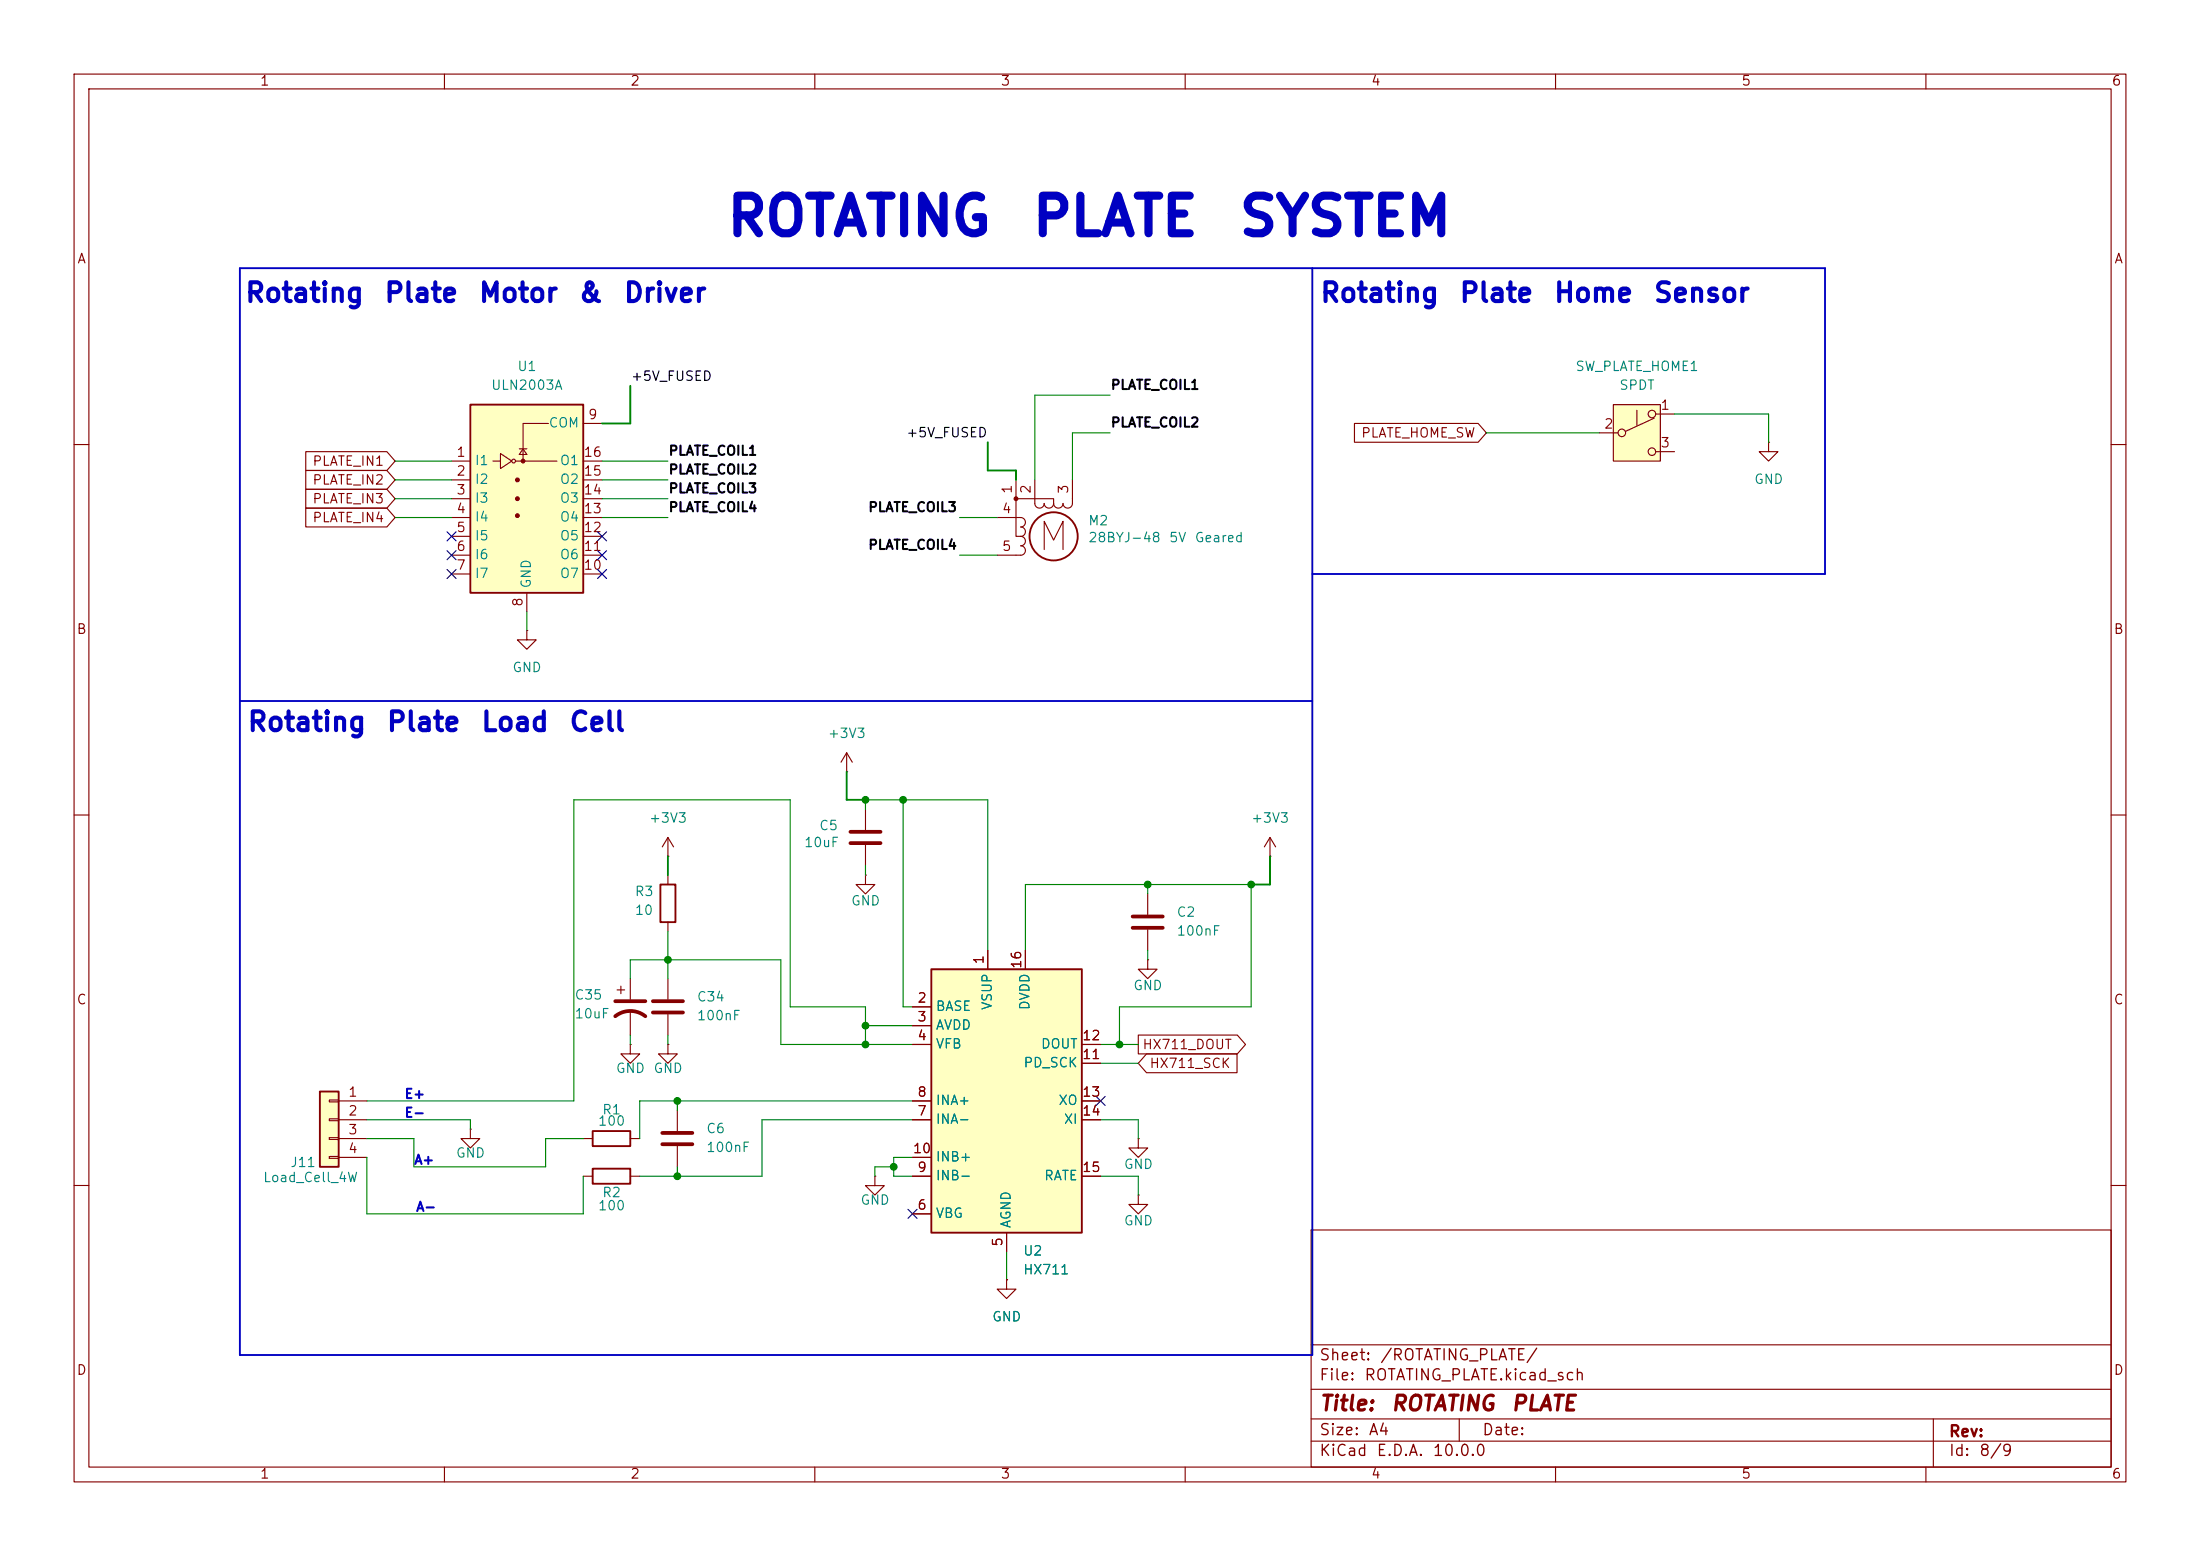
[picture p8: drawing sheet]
<svg xmlns="http://www.w3.org/2000/svg" width="297mm" height="210mm" viewBox="0 0 297 210" stroke-linecap="round" stroke-linejoin="round" font-family="sans-serif">
<g fill="none" stroke="#840000" stroke-width=".15">
<path d="M10 10h277v190h-277zM12 12h273v186h-273zM60 10v2M110 10v2M160 10v2M210 10v2M260 10v2M10 60h2M285 60h2M10 110h2M116.8 118.1v1.3h1.3l-1.3 1.3-1.2-1.3h1.2M116.8 118.1h.1"/>
<path d="M285 110h2M154.9 120.7v2.7M154.9 125.5v2.8M10 160h2M177 166h108v32h-108zM285 160h2M60 198v2M110 198v2M160 198v2M177 194.5h108M177 191.5h108M177 187.5h108"/>
<path d="M177 181.5h108M197 191.5v3M210 198v2M260 198v2M261 191.5v6.5"/>
</g>
<path d="M152.9 123.7h4.1M152.9 125.2h4.1" fill="none" stroke="#840000" stroke-width=".51"/>
<path d="M125.7 130.8h20.3v35.6h-20.3z" fill="#ffffc2"/>
<path d="M125.7 130.8h20.3v35.6h-20.3z" fill="none" stroke="#840000" stroke-width=".25"/>
<g fill="none" stroke="#840000" stroke-width=".15">
<path d="M171.4 115.6h.1M171.4 113l-.7 1.3M171.4 113l.8 1.3M171.4 113v2.6M123.2 135.9h2.5M123.2 138.4h2.5M133.3 128.3v2.5M138.4 128.3v2.5M123.2 141h2.5M123.2 151.1h2.5M123.2 148.6h2.5M123.2 158.8h2.5"/>
<path d="M123.2 156.2h2.5M146 141h2.6M146 151.1h2.6M146 148.6h2.6M146 158.8h2.6M146 143.5h2.6M123.2 163.8h2.5M135.9 172.7v1.3h1.3l-1.3 1.3-1.3-1.3h1.3M135.9 172.7h.1M135.9 166.4v2.5M153.7 161.3v1.3h1.2l-1.2 1.2-1.3-1.2h1.3M153.7 161.3h.1"/>
</g>
<path d="M43.2 147.3h2.5v10.2h-2.5z" fill="#ffffc2"/>
<path d="M89.2 119.4h2v5.1h-2zM43.2 147.3h2.5v10.2h-2.5zM80 157.7h5.1v2.1h-5.1z" fill="none" stroke="#840000" stroke-width=".25"/>
<g fill="none" stroke="#840000" stroke-width=".15">
<path d="M90.2 115.6h.1M90.2 113l-.8 1.3M90.2 113l.7 1.3M90.2 113v2.6M90.2 118.1v1.3M114.3 104.1h.1M114.3 101.6l.8 1.3M114.3 101.6l-.8 1.3M114.3 101.6v2.5M116.8 109.2v2.8M116.8 114v2.8M90.2 124.5v1.2"/>
<path d="M90.2 132.1v2.8M90.2 136.9v2.8M44.4 148.5h1.3v.2h-1.3zM44.4 151h1.3v.3h-1.3zM44.4 153.5h1.3v.3h-1.3zM44.4 156.1h1.3v.2h-1.3zM45.7 148.6h3.8M45.7 151.1h3.8M45.7 153.7h3.8M45.7 156.2h3.8M63.5 152.4v1.3h1.3l-1.3 1.2-1.3-1.2h1.3M63.5 152.4h.1"/>
<path d="M78.7 158.8h1.3M85.1 158.8h1.3M118.1 158.8v1.2h1.3l-1.3 1.3-1.3-1.3h1.3M118.1 158.8h.1"/>
</g>
<path d="M114.8 112.3h4.1M114.8 113.8h4.1M88.1 135.1h4.1M88.1 136.7h4.1" fill="none" stroke="#840000" stroke-width=".51"/>
<path d="M217.8 54.6h6.4v7.6h-6.4z" fill="#ffffc2"/>
<g fill="none" stroke="#840000" stroke-width=".15">
<path d="M215.9 58.4h2.5M217.8 54.6h6.4v7.6h-6.4zM221 55.4v2M223.3 56.4l-3.8 1.8M223.5 55.9h2.6M238.8 59.7v1.3h1.2l-1.2 1.2-1.3-1.2h1.3M238.8 59.7h.1M134.6 69.9h3.2a.64 .64 0 0 1 .6 .6 .64 .64 0 0 1-.6 .6M137.2 67.3v5.1h.6M137.2 67.3h5v.6M137.2 64.8v2.5M137.8 71.1a.64 .64 0 0 1 .6 .7 .64 .64 0 0 1-.6 .6"/>
<path d="M137.8 72.4a.64 .64 0 0 1 .6 .6 .64 .64 0 0 1-.6 .7 .63 .63 0 0 1 .6 .6 .63 .63 0 0 1-.6 .6h-3.2M139.7 64.8v3.1a.64 .64 0 0 0 .6 .7 .64 .64 0 0 0 .7-.7 .64 .64 0 0 0 .6 .7 .64 .64 0 0 0 .6-.7M141 74.2v-3.8l1.2 2.5 1.3-2.5v3.8M144.8 64.8v3.1a.64 .64 0 0 1-.7 .7 .64 .64 0 0 1-.6-.7 .64 .64 0 0 1-.6 .7 .64 .64 0 0 1-.7-.7M223.5 61h2.6M83.3 133.6h1M83.8 133.1v1M85.1 132.1v2.8M85.1 136.4v3.3M78.7 153.7h1.3M85.1 141v1.2h1.3l-1.3 1.3-1.3-1.3h1.3M85.1 141h.1"/>
<path d="M85.1 153.7h1.3M91.4 149.9v2.8M91.4 154.7v2.8"/>
<circle cx="218.9" cy="58.4" r=".51"/>
<circle cx="223" cy="55.9" r=".51"/>
<circle cx="223" cy="61" r=".51"/>
</g>
<path d="M83.1 137.2a3.3 3.3 0 0 1 4 0M83.1 135.1h4M89.4 152.9h4.1M89.4 154.4h4.1" fill="none" stroke="#840000" stroke-width=".51"/>
<g fill="none" stroke="#840000" stroke-width=".25">
<path d="M80 152.7h5.1v2h-5.1z"/>
<circle cx="142.2" cy="72.4" r="3.3"/>
</g>
<circle cx="137.2" cy="67.3" r=".25" fill="#840000" stroke="#840000" stroke-width=".15"/>
<path d="M63.5 54.6h15.2v25.4h-15.2z" fill="#ffffc2"/>
<path d="M63.5 54.6h15.2v25.4h-15.2z" fill="none" stroke="#840000" stroke-width=".25"/>
<g fill="none" stroke="#840000" stroke-width=".15">
<path d="M74 57.2h-3.4v5M78.7 57.2h2.6M182.9 57.1h16.6l1.2 1.3-1.2 1.3h-16.6zM41.3 63.5h10.9l1.1 1.3-1.1 1.2h-10.9zM41.3 66h10.9l1.1 1.3-1.1 1.3h-10.9zM41.3 68.6h10.9l1.1 1.3-1.1 1.2h-10.9zM41.3 61h10.9l1.1 1.2-1.1 1.3h-10.9zM61 62.2h2.5M61 64.8h2.5M61 67.3h2.5M61 69.9h2.5M61 72.4h2.5"/>
<path d="M61 74.9h2.5M61 77.5h2.5M66.5 62.2h1.1M67.6 61.2l1.5 1-1.5 1zM69.6 62.2h5.6M70.1 60.6h1M70.6 60.6l.5 .7h-1zM78.7 62.2h2.6M78.7 64.8h2.6M78.7 67.3h2.6M78.7 69.9h2.6M78.7 72.4h2.6"/>
<path d="M78.7 74.9h2.6M78.7 77.5h2.6M71.1 85.1v1.3h1.3l-1.3 1.2-1.3-1.2h1.3M71.1 85.1h.1M71.1 80v2.6M123.2 135.9h2.5M123.2 138.4h2.5M133.3 128.3v2.5M138.4 128.3v2.5M153.7 139.7h13.3l1.2 1.3-1.2 1.2h-13.3zM154.9 129.5v1.3h1.3l-1.3 1.3-1.2-1.3h1.2M154.9 129.5h.1"/>
<path d="M90.2 141v1.2h1.2l-1.2 1.3-1.3-1.3h1.3M90.2 141h.1M123.2 141h2.5M123.2 151.1h2.5M123.2 148.6h2.5M123.2 158.8h2.5M123.2 156.2h2.5M146 141h2.6M146 151.1h2.6M146 148.6h2.6M146 158.8h2.6M146 143.5h2.6"/>
<path d="M153.7 153.7v1.2h1.2l-1.2 1.3-1.3-1.3h1.3M153.7 153.7h.1M154.8 142.2h12.2v2.6h-12.2l-1.1-1.3zM123.2 163.8h2.5M135.9 172.7h.1M135.9 166.4v2.5"/>
<circle cx="69.3" cy="62.2" r=".25"/>
</g>
<g fill="#840000" stroke="#840000" stroke-width=".15">
<circle cx="69.8" cy="64.8" r=".25"/>
<circle cx="69.8" cy="67.3" r=".25"/>
<circle cx="69.8" cy="69.6" r=".25"/>
<circle cx="70.6" cy="62.2" r=".25"/>
</g>
<path d="M177.2 36.2v146.7h-144.8v-146.7h214v41.3h-69.2M32.4 94.6h144.8" fill="none" stroke="#0000c2" stroke-width=".25"/>
<g fill="none" stroke="#008400" stroke-width=".15">
<path d="M149.9 53.3h-10.2v11.5M149.9 58.4h-5.1v6.4M200.7 58.4h15.2M226.1 55.9h12.7v3.8M53.3 64.8h7.7M53.3 62.2h7.7M53.3 69.9h7.7M53.3 67.3h7.7M81.3 64.8h8.9M81.3 62.2h8.9M81.3 69.9h8.9M81.3 67.3h8.9"/>
<path d="M129.5 69.9h5.1M129.5 74.9h5.1M71.1 82.6v2.5M116.8 109.2v-1.2h16.5v20.3M116.8 116.8v1.3M121.9 108v27.9h1.3M154.9 119.4v1.3M85.1 132.1v-2.6h20.3v11.5h17.8M85.1 139.7v1.3M90.2 125.7v6.4M90.2 139.7v1.3M116.8 138.4h6.4"/>
<path d="M138.4 128.3v-8.9h30.5v16.5h-17.8v5.1M154.9 128.3v1.2M49.5 156.2v7.6h29.2v-5M49.5 153.7h6.4v3.8h17.8v-3.8h5M49.5 151.1h14v1.3M91.4 148.6v1.3M91.4 157.5v1.3M116.8 141v-5.1h-10.1v-27.9h-29.2v40.6h-28M120.6 157.5h-2.5v1.3M123.2 148.6h-36.8v5.1M123.2 151.1h-20.3v7.7h-16.5M123.2 156.2h-2.6v2.6h2.6"/>
<path d="M148.6 151.1h5.1v2.6M148.6 141h5.1M148.6 143.5h5.1M148.6 158.8h5.1v2.5M135.9 168.9v3.8"/>
</g>
<path d="M85.1 52.1v5.1h-3.8M133.3 59.7v3.8h3.9v1.3M90.2 115.6v2.5M114.3 104.1v3.9h2.5M171.4 115.6v3.8h-2.5" fill="none" stroke="#008400" stroke-width=".25"/>
<g fill="none" stroke="#000084" stroke-width=".15">
<path d="M60.4 71.8l1.2 1.2M60.4 74.3l1.2 1.2M60.4 76.9l1.2 1.2M61.6 71.8l-1.2 1.2M61.6 74.3l-1.2 1.2M61.6 76.9l-1.2 1.2M80.7 71.8l1.2 1.2M80.7 74.3l1.2 1.2M80.7 76.9l1.2 1.2M81.9 71.8l-1.2 1.2M81.9 74.3l-1.2 1.2M81.9 76.9l-1.2 1.2"/>
<path d="M148 148l1.2 1.2M149.2 148l-1.2 1.2M122.6 163.2l1.2 1.2M123.8 163.2l-1.2 1.2"/>
</g>
<g fill="#008400" stroke="#008400" stroke-width=".14">
<circle cx="116.8" cy="108" r=".46"/>
<circle cx="90.2" cy="129.5" r=".46"/>
<circle cx="154.9" cy="119.4" r=".46"/>
<circle cx="121.9" cy="108" r=".46"/>
<circle cx="151.1" cy="141" r=".46"/>
<circle cx="168.9" cy="119.4" r=".46"/>
<circle cx="91.4" cy="158.8" r=".46"/>
<circle cx="91.4" cy="148.6" r=".46"/>
<circle cx="116.8" cy="138.4" r=".46"/>
<circle cx="116.8" cy="141" r=".46"/>
<circle cx="120.6" cy="157.5" r=".46"/>
</g>
<g font-size="5.1" fill="#0000c2">
<text x="97.8" y="33">ROTATING</text>
<text x="139.1" y="33">PLATE</text>
<text x="167" y="33">SYSTEM</text>
</g>
<g font-size="2.5" fill="#0000c2">
<text x="32.9" y="41.4">Rotating</text>
<text x="51.7" y="41.4">Plate</text>
<text x="64.5" y="41.4">Motor</text>
<text x="78" y="41.4">&amp;</text>
<text x="84.1" y="41.4">Driver</text>
<text x="178.1" y="41.4">Rotating</text>
<text x="196.9" y="41.4">Plate</text>
<text x="209.6" y="41.4">Home</text>
<text x="223.1" y="41.4">Sensor</text>
<text x="33.3" y="99.3">Rotating</text>
<text x="52.1" y="99.3">Plate</text>
<text x="64.8" y="99.3">Load</text>
<text x="76.7" y="99.3">Cell</text>
</g>
<g font-size="2" fill="#840000">
<text x="178" y="190.9">Title:</text>
<text x="187.7" y="190.9">ROTATING</text>
<text x="203.9" y="190.9">PLATE</text>
</g>
<g font-size="1.5" fill="#840000">
<text x="178" y="184">Sheet:</text>
<text x="186.2" y="184">/ROTATING_PLATE/</text>
<text x="178" y="186.7">File:</text>
<text x="184.1" y="186.7">ROTATING_PLATE.kicad_sch</text>
<text x="178" y="196.9">KiCad</text>
<text x="178" y="194.1">Size:</text>
<text x="184.7" y="194.1">A4</text>
<text x="185.7" y="196.9">E.D.A.</text>
<text x="193.3" y="196.9">10.0.0</text>
<text x="200" y="194.1">Date:</text>
<text x="263" y="194.3">Rev:</text>
<text x="263" y="196.9">Id:</text>
<text x="267.1" y="196.9">8/9</text>
</g>
<g font-size="1.3" fill="#840000">
<text x="35" y="11.9">1</text>
<text x="85" y="11.9">2</text>
<text x="135" y="11.9">3</text>
<text x="185" y="11.9">4</text>
<text x="235" y="11.9">5</text>
<text x="285" y="11.9">6</text>
<text x="10.3" y="35.9">A</text>
<text x="285.3" y="35.9">A</text>
<text x="79.3" y="56.9">9</text>
<text x="183.7" y="59.4">PLATE_HOME_SW</text>
<text x="216.5" y="58.2">2</text>
<text x="224.1" y="55.6">1</text>
<text x="42.1" y="65.7">PLATE_IN2</text>
<text x="42.1" y="63.2">PLATE_IN1</text>
<text x="61.5" y="62">1</text>
<text x="61.5" y="64.5">2</text>
<text x="78.7" y="64.5">15</text>
<text x="78.7" y="62">16</text>
<text x="224.1" y="60.7">3</text>
<text x="42.1" y="68.3">PLATE_IN3</text>
<text x="42.1" y="70.8">PLATE_IN4</text>
<text x="61.5" y="67.1">3</text>
<text x="61.5" y="69.6">4</text>
<text x="78.7" y="69.6">13</text>
<text x="78.7" y="67.1">14</text>
<text x="135.2" y="69.6">4</text>
<text x="136.9" y="66.7" transform="rotate(-90 136.9 66.7)">1</text>
<text x="139.4" y="66.7" transform="rotate(-90 139.4 66.7)">2</text>
<text x="144.5" y="66.7" transform="rotate(-90 144.5 66.7)">3</text>
<text x="61.5" y="72.1">5</text>
<text x="61.5" y="74.7">6</text>
<text x="61.5" y="77.2">7</text>
<text x="78.7" y="77.2">10</text>
<text x="78.7" y="74.7">11</text>
<text x="78.7" y="72.1">12</text>
<text x="135.2" y="74.7">5</text>
<text x="70.9" y="82" transform="rotate(-90 70.9 82)">8</text>
<text x="10.3" y="85.9">B</text>
<text x="285.3" y="85.9">B</text>
<text x="133.1" y="130.2" transform="rotate(-90 133.1 130.2)">1</text>
<text x="138.2" y="130.9" transform="rotate(-90 138.2 130.9)">16</text>
<text x="10.3" y="135.9">C</text>
<text x="123.8" y="135.6">2</text>
<text x="285.3" y="135.9">C</text>
<text x="123.8" y="138.2">3</text>
<text x="123.8" y="140.7">4</text>
<text x="146" y="143.3">11</text>
<text x="146" y="140.7">12</text>
<text x="154.1" y="141.9">HX711_DOUT</text>
<text x="46.9" y="148.3">1</text>
<text x="123.8" y="148.3">8</text>
<text x="146" y="148.3">13</text>
<text x="155.1" y="144.5">HX711_SCK</text>
<text x="46.9" y="150.9">2</text>
<text x="46.9" y="153.4">3</text>
<text x="46.9" y="156">4</text>
<text x="123.1" y="156">10</text>
<text x="123.8" y="150.9">7</text>
<text x="146" y="150.9">14</text>
<text x="123.8" y="158.5">9</text>
<text x="146" y="158.5">15</text>
<text x="123.8" y="163.6">6</text>
<text x="135.6" y="168.3" transform="rotate(-90 135.6 168.3)">5</text>
<text x="10.3" y="185.9">D</text>
<text x="285.3" y="185.9">D</text>
<text x="35" y="199.9">1</text>
<text x="85" y="199.9">2</text>
<text x="135" y="199.9">3</text>
<text x="185" y="199.9">4</text>
<text x="235" y="199.9">5</text>
<text x="285" y="199.9">6</text>
</g>
<g font-size="1.3" fill="#008484">
<text x="66.2" y="52.9">ULN2003A</text>
<text x="69.7" y="50.4">U1</text>
<text x="212.6" y="50.4">SW_PLATE_HOME1</text>
<text x="218.5" y="52.9">SPDT</text>
<text x="74" y="58">COM</text>
<text x="64" y="63.1">I1</text>
<text x="64" y="65.6">I2</text>
<text x="75.5" y="65.6">O2</text>
<text x="75.5" y="63.1">O1</text>
<text x="236.7" y="65.6">GND</text>
<text x="64" y="68.2">I3</text>
<text x="64" y="70.7">I4</text>
<text x="75.5" y="70.7">O4</text>
<text x="75.5" y="68.2">O3</text>
<text x="146.8" y="71.2">M2</text>
<text x="64" y="73.3">I5</text>
<text x="64" y="75.8">I6</text>
<text x="75.5" y="75.8">O6</text>
<text x="75.5" y="73.3">O5</text>
<text x="146.8" y="73.5">28BYJ-48</text>
<text x="157.7" y="73.5">5V</text>
<text x="161.2" y="73.5">Geared</text>
<text x="64" y="78.3">I7</text>
<text x="72" y="79.5" transform="rotate(-90 72 79.5)">GND</text>
<text x="75.5" y="78.3">O7</text>
<text x="69.1" y="91">GND</text>
<text x="111.7" y="99.9">+3V3</text>
<text x="87.5" y="111.4">+3V3</text>
<text x="110.5" y="112.4">C5</text>
<text x="168.8" y="111.4">+3V3</text>
<text x="108.5" y="114.7">10uF</text>
<text x="85.6" y="121.3">R3</text>
<text x="85.6" y="123.8">10</text>
<text x="114.8" y="122.5">GND</text>
<text x="158.8" y="124.1">C2</text>
<text x="158.8" y="126.6">100nF</text>
<text x="77.5" y="135.2">C35</text>
<text x="77.5" y="137.8">10uF</text>
<text x="94" y="135.5">C34</text>
<text x="126.2" y="136.8">BASE</text>
<text x="134.2" y="136.4" transform="rotate(-90 134.2 136.4)">VSUP</text>
<text x="139.3" y="136.4" transform="rotate(-90 139.3 136.4)">DVDD</text>
<text x="152.9" y="134">GND</text>
<text x="94" y="138">100nF</text>
<text x="126.2" y="139.3">AVDD</text>
<text x="126.2" y="141.8">VFB</text>
<text x="140.4" y="141.8">DOUT</text>
<text x="83.1" y="145.1">GND</text>
<text x="88.1" y="145.1">GND</text>
<text x="126.2" y="149.5">INA+</text>
<text x="138.1" y="144.4">PD_SCK</text>
<text x="142.8" y="149.5">XO</text>
<text x="80.6" y="152.2">100</text>
<text x="81.2" y="150.7">R1</text>
<text x="95.3" y="153.3">C6</text>
<text x="95.3" y="155.8">100nF</text>
<text x="126.2" y="152">INA-</text>
<text x="143.5" y="152">XI</text>
<text x="35.4" y="159.9">Load_Cell_4W</text>
<text x="39.1" y="157.8">J11</text>
<text x="61.5" y="156.6">GND</text>
<text x="81.2" y="161.9">R2</text>
<text x="126.2" y="159.6">INB-</text>
<text x="126.2" y="157.1">INB+</text>
<text x="140.9" y="159.6">RATE</text>
<text x="151.6" y="158.1">GND</text>
<text x="80.6" y="163.7">100</text>
<text x="116.1" y="162.9">GND</text>
<text x="126.2" y="164.7">VBG</text>
<text x="136.8" y="165.9" transform="rotate(-90 136.8 165.9)">AGND</text>
<text x="151.6" y="165.7">GND</text>
<text x="138" y="172.3">HX711</text>
<text x="138" y="169.8">U2</text>
<text x="133.9" y="178.7">GND</text>
</g>
<g font-size="1.3">
<text x="85.1" y="51.7">+5V_FUSED</text>
<text x="149.9" y="52.9">PLATE_COIL1</text>
<text x="122.3" y="59.3">+5V_FUSED</text>
<text x="149.9" y="58">PLATE_COIL2</text>
<text x="90.2" y="61.8">PLATE_COIL1</text>
<text x="90.2" y="64.3">PLATE_COIL2</text>
<text x="90.2" y="69.4">PLATE_COIL4</text>
<text x="90.2" y="66.9">PLATE_COIL3</text>
<text x="117.1" y="69.4">PLATE_COIL3</text>
<text x="117.1" y="74.5">PLATE_COIL4</text>
</g>
<g font-size="1.3" fill="#0000c2">
<text x="54.5" y="148.6">E+</text>
<text x="54.5" y="151.1">E-</text>
<text x="55.8" y="157.5">A+</text>
<text x="56.1" y="163.8">A-</text>
</g>
</svg>
